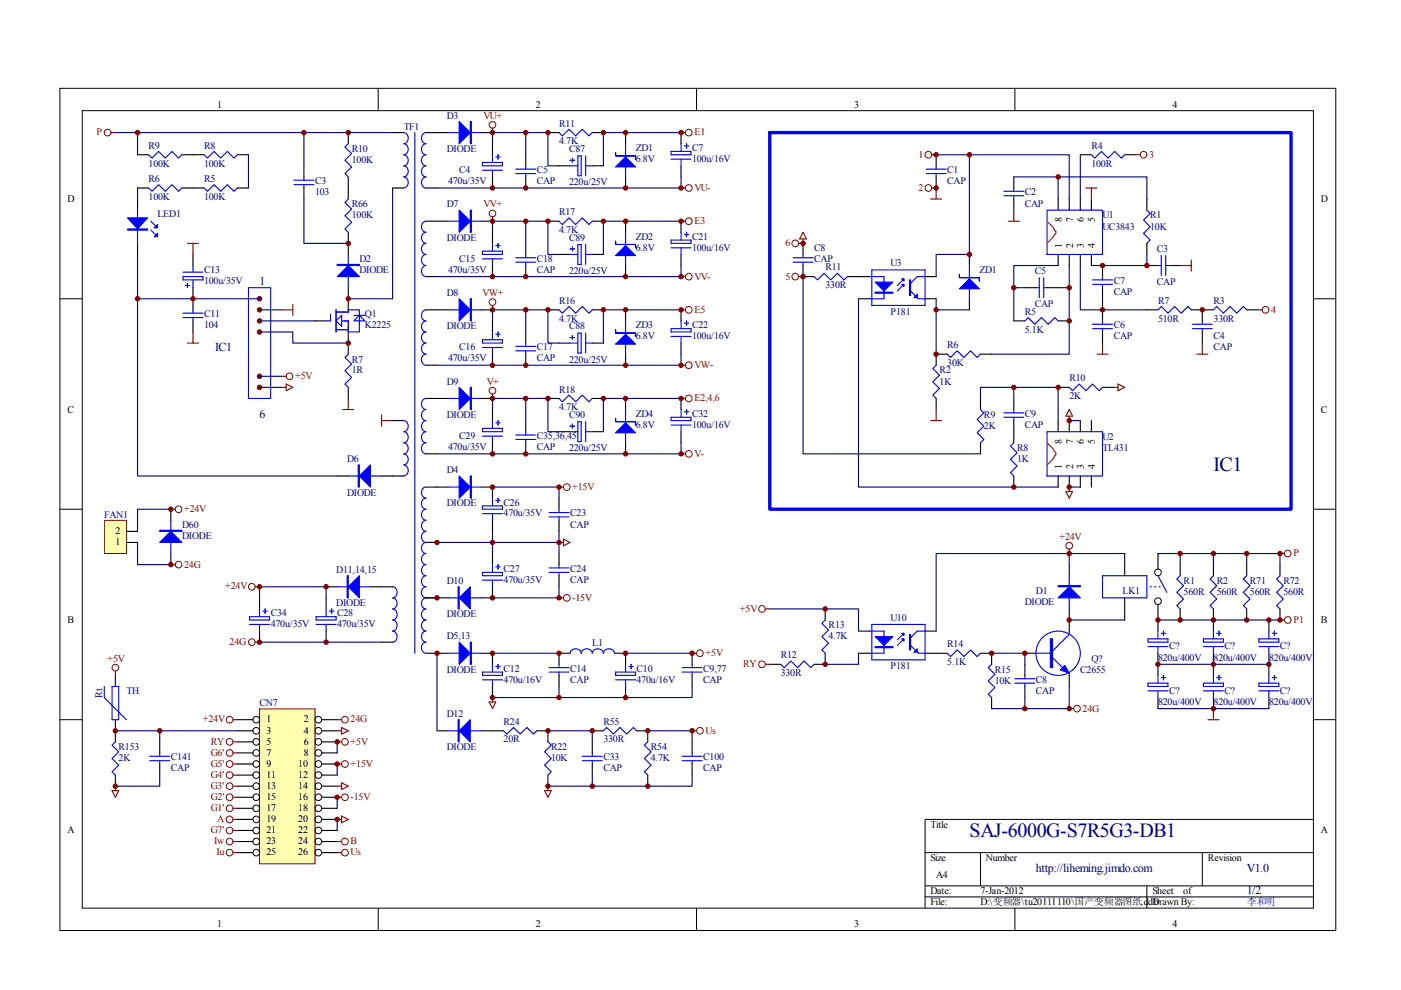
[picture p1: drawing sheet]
<svg xmlns="http://www.w3.org/2000/svg" width="297mm" height="210mm" viewBox="0 0 297 210" stroke-linecap="round" stroke-linejoin="round" font-family="sans-serif">
<g fill="none" stroke="#000" stroke-width=".21">
<path d="M12.7 18.7h270.5v178.6h-270.5zM80.2 18.7v4.7M147.7 18.7v4.7M215.2 18.7v4.7M17.4 23.5h261.1v169h-261.1zM12.7 63.3h4.7M278.4 63.3h4.7M12.7 108h4.7M278.4 108h4.7M12.7 152.6h4.7M278.4 152.6h4.7M278.4 173.7h-82.3v18.8"/>
<path d="M80.2 192.5v4.7M147.7 192.5v4.7M196.1 180.8h82.3M196.1 187.8h82.3M196.1 190.2h82.3M207.9 180.8v7M215.2 192.5v4.7M243.2 187.8v4.7M254.9 180.8v7"/>
</g>
<g fill="none" stroke="#000" stroke-width=".23">
<path d="M29.2 39.9h2.3M29.2 32.8h2.3M38.6 39.9h4.7M38.6 32.8h4.7M50.3 39.9h2.4M50.3 32.8h2.4M64.4 35.2v2.3M64.4 39.9v2.3M73.8 28.1v2.4M73.8 37.5v4.7M83.2 28.1h2.4M83.2 39.9h2.4"/>
<path d="M90.3 28.1h4.7M90.3 39.9h2.4M102.1 28.1h2.3M104.4 30.5v2.3M104.4 37.5v2.4M111.5 32.8v2.4M111.5 37.5v2.4M116.2 28.1h2.3M118.5 35.2h2.4M125.6 28.1h2.3M125.6 35.2h2.3M132.6 28.1v2.4"/>
<path d="M132.6 37.5v2.4M144.4 28.1v2.4M144.4 35.2v2.3M29.2 42.2v2.4M29.2 51.6v2.3M40.9 53.9v2.4M73.8 49.3v4.6M90.3 58.6h2.4M90.3 46.9h4.7M102.1 46.9h2.3M104.4 49.3v2.3M104.4 56.3v2.3"/>
<path d="M111.5 51.6v2.3M111.5 56.3v2.3M116.2 46.9h2.3M118.5 53.9h2.4M125.6 46.9h2.3M125.6 53.9h2.3M132.6 46.9v2.4M132.6 56.3v2.3M144.4 46.9v2.4M144.4 53.9v2.4M40.9 61v4.7M40.9 68v2.4"/>
<path d="M66.8 68h2.3M73.8 61v4.7M73.8 70.4v4.7M90.3 77.4h2.4M90.3 65.7h4.7M102.1 65.7h2.3M104.4 68v2.4M104.4 75.1v2.3M111.5 70.4v2.3M111.5 75.1v2.3M116.2 65.7h2.3M118.5 72.7h2.4"/>
<path d="M125.6 65.7h2.3M125.6 72.7h2.3M132.6 65.7v2.3M132.6 75.1v2.3M144.4 65.7v2.3M144.4 72.7v2.4M73.8 82.1v2.4M83.2 89.2h2.4M90.3 96.2h2.4M90.3 84.5h4.7M102.1 84.5h2.3M104.4 86.8v2.4"/>
<path d="M104.4 93.9v2.3M111.5 89.2v2.3M111.5 93.9v2.3M116.2 84.5h2.3M118.5 91.5h2.4M125.6 84.5h2.3M125.6 91.5h2.3M132.6 84.5v2.3M132.6 93.9v2.3M144.4 84.5v2.3M144.4 91.5v2.4M71.5 100.9h2.3"/>
<path d="M80.9 100.9h4.7M90.3 115h2.4M90.3 103.3h4.7M102.1 103.3h2.3v2.3M104.4 110.3v2.4M104.4 117.4v2.3M118.5 105.6v2.4M118.5 110.3v2.4M118.5 117.4v2.3M55 126.8v2.3M55 133.8v2.4M69.1 124.4h2.4"/>
<path d="M69.1 126.8v2.3M69.1 133.8v2.4M78.5 124.4h4.7M80.9 136.2h2.3M90.3 138.5h4.7M90.3 126.8h4.7M102.1 138.5h2.3v2.4M104.4 124.4v2.4h-2.3M118.5 122.1v2.3M120.9 138.5h-2.4v2.4M130.3 138.5h2.3v2.4M146.7 138.5v2.4"/>
<path d="M92.7 154.9h2.3M102.1 154.9h4.7M104.4 145.5v2.4M113.8 154.9h2.4v2.4M118.5 143.2v2.3M125.6 154.9h2.3M125.6 157.3v2.3M132.6 145.5v2.4M135 154.9h2.3v2.4M146.7 143.2v2.3M146.7 157.3v2.3M116.2 164.3v2.4"/>
<path d="M125.6 162v2.3M137.3 164.3v2.4M146.7 162v2.3"/>
</g>
<g fill="none" stroke="#00f" stroke-width=".23">
<path d="M31.5 39.9l.7 .7 1.4-1.4 1.4 1.4 1.4-1.4 1.5 1.4 .7-.7M31.5 32.8l.7 .7 1.4-1.4 1.4 1.4 1.4-1.4 1.5 1.4 .7-.7M43.3 39.9l.7 .7 1.4-1.4 1.4 1.4 1.4-1.4 1.4 1.4 .7-.7M43.3 32.8l.7 .7 1.4-1.4 1.4 1.4 1.4-1.4 1.4 1.4 .7-.7M62.3 38.2h4.3M62.3 39.2h4.3M64.4 37.5v.7M64.4 39.2v.7M73.8 30.5l-.7 .7 1.4 1.4-1.4 1.4 1.4 1.4-1.4 1.4 .7 .7M85.6 28.1a1.2 1.2 0 0 1 .9 1.2 1.2 1.2 0 0 1-.9 1.2 1.2 1.2 0 0 1 .9 1.1 1.2 1.2 0 0 1-.9 1.2 1.2 1.2 0 0 1 .9 1.2 1.2 1.2 0 0 1-.9 1.2 1.2 1.2 0 0 1 .9 1.1 1.2 1.2 0 0 1-.9 1.2 1.2 1.2 0 0 1 .9 1.2 1.2 1.2 0 0 1-.9 1.2M88 28.1v110.4M90.3 28.1a1.2 1.2 0 0 0-.9 1.2 1.2 1.2 0 0 0 .9 1.2 1.21 1.21 0 0 0-.9 1.1 1.21 1.21 0 0 0 .9 1.2 1.2 1.2 0 0 0-.9 1.2 1.2 1.2 0 0 0 .9 1.2 1.2 1.2 0 0 0-.9 1.1 1.2 1.2 0 0 0 .9 1.2 1.2 1.2 0 0 0-.9 1.2 1.2 1.2 0 0 0 .9 1.2"/>
<path d="M95 28.1h7.1M102.3 34.5h4.2v.7h-4.2zM102.3 36.1h4.2M104.4 32.8v1.7M104.4 36.1v1.4M105.1 33.3h1M105.6 32.8v.9M109.4 35.9h4.2M109.4 36.8h4.2M111.5 35.2v.7M111.5 36.8v.7M118.5 28.1l.7 .7 1.4-1.4 1.5 1.4 1.4-1.4 1.4 1.4 .7-.7"/>
<path d="M120.9 35.2h1.6M120.9 34h.9M121.3 33.5v1M122.5 33h.7v4.3h-.7zM124.2 35.2h1.4M124.2 33v4.3M132.6 30.5v7M142.3 32.1h4.2v.7h-4.2zM142.3 33.7h4.2M144.4 30.5v1.6M144.4 33.7v1.5M145.1 30.9h.9"/>
<path d="M145.6 30.5v.9M29.2 44.6v7M32 48.8l.9 .9M32 46.9l.9 .9M38.8 58.6h4.2v.7h-4.2zM38.8 57.7h4.2M40.9 56.3v1.4M40.9 59.3v1.7M73.8 42.2l-.7 .7 1.4 1.4-1.4 1.4 1.4 1.4-1.4 1.4 .7 .8M73.8 53.9v7.1M90.3 46.9a1.21 1.21 0 0 0-.9 1.2 1.21 1.21 0 0 0 .9 1.2 1.2 1.2 0 0 0-.9 1.1 1.2 1.2 0 0 0 .9 1.2 1.2 1.2 0 0 0-.9 1.2 1.2 1.2 0 0 0 .9 1.1 1.2 1.2 0 0 0-.9 1.2 1.2 1.2 0 0 0 .9 1.2 1.2 1.2 0 0 0-.9 1.2 1.2 1.2 0 0 0 .9 1.1M95 46.9h7.1"/>
<path d="M102.3 53.2h4.2v.7h-4.2zM102.3 54.9h4.2M104.4 51.6v1.6M104.4 54.9v1.4M105.1 52.1h1M105.6 51.6v.9M109.4 54.7h4.2M109.4 55.6h4.2M111.5 53.9v.8M111.5 55.6v.7M118.5 46.9l.7 .7 1.4-1.4 1.5 1.4 1.4-1.4 1.4 1.4 .7-.7M120.9 53.9h1.6"/>
<path d="M120.9 52.8h.9M121.3 52.3v.9M122.5 51.8h.7v4.3h-.7zM124.2 51.8v4.3M124.2 53.9h1.4M132.6 49.3v7M142.3 50.9h4.2v.7h-4.2zM142.3 52.5h4.2M144.4 49.3v1.6M144.4 52.5v1.4M145.1 49.7h.9M145.6 49.3v.9"/>
<path d="M38.8 66.4h4.2M38.8 67.3h4.2M39.3 60.5h.9M39.7 60.1v.9M40.9 65.7v.7M40.9 67.3v.7M52.7 61h4.7v23.5h-4.7zM70.1 66.6v1.4h-1M71.3 66.2h2.5v-.5h2.4v4.7h-2.4v-2.4h-1.4M71.3 65.7v4.7M71.3 69.9h2.5M71.3 68l1.1-1.1v2.3z"/>
<path d="M73.8 75.1l-.7 .7 1.4 1.4-1.4 1.4 1.4 1.4-1.4 1.4 .7 .7M75 68l1.2-1.1 1.2 1.1zM75 66.9h2.4M90.3 65.7a1.2 1.2 0 0 0-.9 1.2 1.2 1.2 0 0 0 .9 1.1 1.2 1.2 0 0 0-.9 1.2 1.2 1.2 0 0 0 .9 1.2 1.2 1.2 0 0 0-.9 1.2 1.2 1.2 0 0 0 .9 1.1 1.2 1.2 0 0 0-.9 1.2 1.2 1.2 0 0 0 .9 1.2 1.2 1.2 0 0 0-.9 1.2 1.2 1.2 0 0 0 .9 1.1M95 65.7h7.1M102.3 72h4.2v.7h-4.2zM102.3 73.7h4.2M104.4 70.4v1.6M104.4 73.7v1.4M105.1 70.9h1M105.6 70.4v.9M109.4 73.4h4.2"/>
<path d="M109.4 74.4h4.2M111.5 72.7v.7M111.5 74.4v.7M118.5 65.7l.7 .7 1.4-1.4 1.5 1.4 1.4-1.4 1.4 1.4 .7-.7M120.9 72.7h1.6M120.9 71.6h.9M121.3 71.1v.9M122.5 70.6h.7v4.3h-.7zM124.2 70.6v4.3M124.2 72.7h1.4M132.6 68v7.1M142.3 69.7h4.2v.7h-4.2z"/>
<path d="M142.3 71.3h4.2M144.4 68v1.7M144.4 71.3v1.4M145.1 68.5h.9M145.6 68v1M85.6 89.2a1.2 1.2 0 0 1 .9 1.2 1.2 1.2 0 0 1-.9 1.1 1.2 1.2 0 0 1 .9 1.2 1.2 1.2 0 0 1-.9 1.2 1.2 1.2 0 0 1 .9 1.2 1.2 1.2 0 0 1-.9 1.1M85.6 96.2a1.2 1.2 0 0 1 .9 1.2 1.2 1.2 0 0 1-.9 1.2 1.2 1.2 0 0 1 .9 1.1 1.2 1.2 0 0 1-.9 1.2M90.3 84.5a1.2 1.2 0 0 0-.9 1.2 1.2 1.2 0 0 0 .9 1.1 1.2 1.2 0 0 0-.9 1.2 1.2 1.2 0 0 0 .9 1.2 1.2 1.2 0 0 0-.9 1.2 1.2 1.2 0 0 0 .9 1.1 1.2 1.2 0 0 0-.9 1.2 1.2 1.2 0 0 0 .9 1.2 1.2 1.2 0 0 0-.9 1.2 1.2 1.2 0 0 0 .9 1.1M95 84.5h7.1M102.3 90.8h4.2v.7h-4.2zM102.3 92.5h4.2M104.4 89.2v1.6"/>
<path d="M104.4 92.5v1.4M105.1 89.6h1M105.6 89.2v.9M109.4 92.2h4.2M109.4 93.2h4.2M111.5 91.5v.7M111.5 93.2v.7M118.5 84.5l.7 .7 1.4-1.4 1.5 1.4 1.4-1.4 1.4 1.4 .7-.7M120.9 91.5h1.6M120.9 90.4h.9M121.3 89.9v.9M122.5 89.4h.7v4.2h-.7z"/>
<path d="M124.2 89.4v4.2M124.2 91.5h1.4M132.6 86.8v7.1M142.3 88.5h4.2v.7h-4.2zM142.3 90.1h4.2M144.4 86.8v1.7M144.4 90.1v1.4M145.1 87.3h.9M145.6 86.8v1M73.8 100.9h7.1M90.3 103.3a1.2 1.2 0 0 0-.9 1.1 1.2 1.2 0 0 0 .9 1.2 1.2 1.2 0 0 0-.9 1.2 1.2 1.2 0 0 0 .9 1.2 1.21 1.21 0 0 0-.9 1.1 1.21 1.21 0 0 0 .9 1.2 1.2 1.2 0 0 0-.9 1.2 1.2 1.2 0 0 0 .9 1.2 1.2 1.2 0 0 0-.9 1.1 1.2 1.2 0 0 0 .9 1.2 1.2 1.2 0 0 0-.9 1.2 1.2 1.2 0 0 0 .9 1.2 1.2 1.2 0 0 0-.9 1.1 1.2 1.2 0 0 0 .9 1.2 1.2 1.2 0 0 0-.9 1.2 1.2 1.2 0 0 0 .9 1.2 1.2 1.2 0 0 0-.9 1.1 1.2 1.2 0 0 0 .9 1.2 1.2 1.2 0 0 0-.9 1.2 1.2 1.2 0 0 0 .9 1.2M95 103.3h7.1"/>
<path d="M102.3 107.3h4.2v.7h-4.2zM102.3 108.9h4.2M104.4 105.6v1.7M104.4 108.9v1.4M104.4 119.7v1.7M105.1 106.1h1M105.6 105.6v1M105.6 119.7v1M116.4 109.6h4.2M116.4 108.7h4.2M118.5 108v.7M118.5 109.6v.7"/>
<path d="M118.5 119.7v.7M52.9 132.4h4.2M52.9 130.8h4.2v.7h-4.2zM55 129.1v1.7M55 132.4v1.4M55.7 129.6h1M56.2 129.1v.9M67 130.8h4.3v.7h-4.3zM67 132.4h4.3M69.1 129.1v1.7M69.1 132.4v1.4M69.8 129.6h1"/>
<path d="M70.3 129.1v.9M71.5 124.4h7M83.2 126.8a1.2 1.2 0 0 1 1 1.1 1.2 1.2 0 0 1-1 1.2 1.2 1.2 0 0 1 1 1.2 1.2 1.2 0 0 1-1 1.2 1.2 1.2 0 0 1 1 1.1 1.2 1.2 0 0 1-1 1.2 1.2 1.2 0 0 1 1 1.2 1.2 1.2 0 0 1-1 1.2M83.2 124.4a1.2 1.2 0 0 1 1 1.2 1.2 1.2 0 0 1-1 1.2M90.3 126.8a1.2 1.2 0 0 0-.9 1.1 1.2 1.2 0 0 0 .9 1.2 1.2 1.2 0 0 0-.9 1.2 1.2 1.2 0 0 0 .9 1.2 1.2 1.2 0 0 0-.9 1.1 1.2 1.2 0 0 0 .9 1.2 1.2 1.2 0 0 0-.9 1.2 1.2 1.2 0 0 0 .9 1.2 1.2 1.2 0 0 0-.9 1.1 1.2 1.2 0 0 0 .9 1.2M95 126.8h7.1M95 138.5h7.1M102.3 121.4h4.2v.7h-4.2zM102.3 123h4.2M104.4 123v1.4M105.1 120.2h1M116.4 121.4h4.2"/>
<path d="M116.4 120.4h4.2M118.5 121.4v.7M120.9 138.5a1.21 1.21 0 0 1 1.2-.9 1.21 1.21 0 0 1 1.1 .9 1.21 1.21 0 0 1 1.2-.9 1.21 1.21 0 0 1 1.2 .9 1.21 1.21 0 0 1 1.2-.9 1.21 1.21 0 0 1 1.1 .9 1.2 1.2 0 0 1 1.2-.9 1.2 1.2 0 0 1 1.2 .9M95 154.9h7.1M102.3 142.5h4.2v.7h-4.2zM102.3 144.1h4.2M104.4 140.9v1.6M104.4 144.1v1.4M105.1 141.3h1M105.6 140.9v.9M106.8 154.9l.7 .7 1.4-1.4 1.4 1.4 1.4-1.4 1.4 1.4 .7-.7M116.2 157.3l.7 .7-1.4 1.4 1.4 1.4-1.4 1.4 1.4 1.4-.7 .7"/>
<path d="M116.4 142.5h4.2M116.4 141.6h4.2M118.5 140.9v.7M118.5 142.5v.7M125.6 159.6v.7M127.9 154.9l.7-.7 1.4 1.4 1.5-1.4 1.4 1.4 1.4-1.4 .7 .7M130.5 144.1h4.2M130.5 142.5h4.2v.7h-4.2zM132.6 140.9v1.6M132.6 144.1v1.4M133.3 141.3h1M133.8 140.9v.9"/>
<path d="M137.3 157.3l-.7 .7 1.4 1.4-1.4 1.4 1.4 1.4-1.4 1.4 .7 .7M144.6 142.5h4.3M144.6 141.6h4.3M146.7 140.9v.7M146.7 142.5v.7M146.7 159.6v.7M123.5 160.3h4.2M123.5 161.3h4.2M125.6 161.3v.7M144.6 160.3h4.3M144.6 161.3h4.3M146.7 161.3v.7"/>
</g>
<g fill="#00f" stroke="#00f" stroke-width=".23">
<path d="M71.5 58.6l2.3-2.3 2.4 2.3z"/>
<path d="M27 46.2h4.3l-2.1 2.3z"/>
<path d="M32.7 50.2l.7-.7v.7z"/>
<path d="M32.7 48.3l.7-.7v.7z"/>
<path d="M76.2 100.9l2.3-2.3v4.7z"/>
<path d="M132.6 33.3l2.1 2.1h-4.2z"/>
<path d="M97.4 25.8l2.3 2.3-2.3 2.4z"/>
<path d="M130.5 54.2l2.1-2.1 2.1 2.1z"/>
<path d="M97.4 44.6l2.3 2.3-2.3 2.4z"/>
<path d="M130.5 73l2.1-2.1 2.1 2.1z"/>
<path d="M97.4 63.3l2.3 2.4-2.3 2.3z"/>
<path d="M130.5 91.8l2.1-2.2 2.1 2.2z"/>
<path d="M97.4 82.1l2.3 2.4-2.3 2.3z"/>
<path d="M97.4 100.9l2.3 2.4-2.3 2.3z"/>
<path d="M97.4 126.8l2.3-2.4v4.7z"/>
<path d="M97.4 136.2l2.3 2.3-2.3 2.4z"/>
<path d="M73.8 124.4l2.4-2.3v4.7z"/>
<path d="M97.4 154.9l2.3-2.3v4.7z"/>
<path d="M71.5 56.1h4.7v.2h-4.7z" fill-rule="evenodd"/>
<path d="M27 48.5h4.3v.3h-4.3z" fill-rule="evenodd"/>
<path d="M76 98.6h.2v4.7h-.2z" fill-rule="evenodd"/>
<path d="M130.5 32.3v.7h4.2v.7v-.7h-4.2z" fill-rule="evenodd"/>
<path d="M99.7 25.8h.2v4.7h-.2z" fill-rule="evenodd"/>
<path d="M130.5 51.1v.7h4.2v.7v-.7h-4.2z" fill-rule="evenodd"/>
<path d="M99.7 44.6h.2v4.7h-.2z" fill-rule="evenodd"/>
<path d="M130.5 69.9v.7h4.2v.7v-.7h-4.2z" fill-rule="evenodd"/>
<path d="M99.7 63.3h.2v4.7h-.2z" fill-rule="evenodd"/>
<path d="M130.5 88.7v.7h4.2v.7v-.7h-4.2z" fill-rule="evenodd"/>
<path d="M99.7 82.1h.2v4.7h-.2z" fill-rule="evenodd"/>
<path d="M99.7 100.9h.2v4.7h-.2z" fill-rule="evenodd"/>
<path d="M97.1 124.4h.3v4.7h-.3z" fill-rule="evenodd"/>
<path d="M99.7 136.2h.2v4.7h-.2z" fill-rule="evenodd"/>
<path d="M73.6 122.1h.2v4.7h-.2z" fill-rule="evenodd"/>
<path d="M97.1 152.6h.3v4.7h-.3z" fill-rule="evenodd"/>
</g>
<g fill="none" stroke="#800000" stroke-width=".21">
<circle cx="22.8" cy="28.1" r=".7"/>
<circle cx="104.4" cy="26.5" r=".71"/>
<circle cx="146" cy="39.9" r=".71"/>
<circle cx="146" cy="28.1" r=".71"/>
<circle cx="104.4" cy="45.3" r=".71"/>
<circle cx="146" cy="46.9" r=".71"/>
<circle cx="146" cy="58.6" r=".71"/>
<circle cx="61.4" cy="79.8" r=".71"/>
<circle cx="104.4" cy="64" r=".71"/>
<circle cx="146" cy="65.7" r=".71"/>
<circle cx="146" cy="77.4" r=".71"/>
<circle cx="104.4" cy="82.8" r=".71"/>
<circle cx="146" cy="96.2" r=".71"/>
<circle cx="146" cy="84.5" r=".71"/>
<circle cx="120.2" cy="103.3" r=".71"/>
<circle cx="53.4" cy="124.4" r=".7"/>
<circle cx="53.4" cy="136.2" r=".7"/>
<circle cx="120.2" cy="126.8" r=".71"/>
<circle cx="148.4" cy="138.5" r=".7"/>
<circle cx="148.4" cy="154.9" r=".7"/>
</g>
<g fill="none" stroke="#800000" stroke-width=".23">
<path d="M23.5 28.1h1M104.4 27.2v.9M144.4 28.1h.9M144.4 39.9h.9M39.7 51.6h2.4M40.9 51.6v2.3M104.4 46v.9M144.4 46.9h.9M144.4 58.6h.9M39.7 72.7h2.4M40.9 70.4v2.3M59.7 65.7h2.4"/>
<path d="M59.7 79.8h1M62.1 64.5v2.4M104.4 64.8v.9M144.4 65.7h.9M144.4 77.4h.9M59.7 82.1h1M60.7 81.4l1.4 .7-1.4 .7zM72.7 86.8h2.3M73.8 84.5v2.3M104.4 83.5v1M144.4 84.5h.9M144.4 96.2h.9"/>
<path d="M118.5 103.3h1M118.5 115h1M119.5 114.3l1.4 .7-1.4 .7zM54.1 124.4h.9M54.1 136.2h.9M118.5 126.8h1M146.7 138.5h1M103.7 148.8h1.4l-.7 1.4zM104.4 147.9v.9M146.7 154.9h1M115.5 167.6h1.4l-.7 1.4zM116.2 166.7v.9"/>
</g>
<g fill="none" stroke="#000080" stroke-width=".23">
<path d="M24.5 28.1h58.7M29.2 28.1v4.7M29.2 39.9v2.3M52.7 32.8v7.1M64.4 28.1v7.1M83.2 39.9v23.4h-9.4M104.4 30.5v-2.4h11.8v7.1h2.3M111.5 28.1v4.7M144.4 28.1h-16.5v7.1M144.4 37.5v2.4h-51.7M29.2 53.9v9.4h25.8M64.4 42.2v9.4h9.4"/>
<path d="M104.4 49.3v-2.4h11.8v7h2.3M111.5 46.9v4.7M144.4 46.9h-16.5v7M144.4 56.3v2.3h-51.7M29.2 63.3v37.6h42.3M55 70.4h7.1v2.3h11.7M55 68h11.8M55 65.7h4.7M55 79.8h4.7M104.4 68v-2.3h11.8v7h2.3M111.5 65.7v4.7M144.4 65.7h-16.5v7"/>
<path d="M144.4 75.1v2.3h-51.7M55 82.1h4.7M104.4 86.8v-2.3h11.8v7h2.3M111.5 84.5v4.7M144.4 84.5h-16.5v7M144.4 93.9v2.3h-51.7M92.7 115h25.8M104.4 103.3h14.1v2.3M104.4 112.7v4.7M118.5 112.7v4.7M55 126.8v-2.4h14.1v2.4M55 136.2h25.9"/>
<path d="M92.7 138.5v16.4M104.4 138.5h14.1M118.5 124.4v2.4h-14.1M132.6 138.5h14.1M116.2 154.9h9.4v2.4M118.5 145.5v2.4M137.3 154.9h9.4v2.4M146.7 145.5v2.4h-42.3M125.6 164.3v2.4M146.7 164.3v2.4h-30.5"/>
</g>
<g fill="#800000" stroke="#800000" stroke-width=".21">
<circle cx="73.8" cy="28.1" r=".47"/>
<circle cx="64.4" cy="28.1" r=".47"/>
<circle cx="73.8" cy="51.6" r=".47"/>
<circle cx="73.8" cy="63.3" r=".47"/>
<circle cx="55" cy="68" r=".47"/>
<circle cx="55" cy="65.7" r=".47"/>
<circle cx="55" cy="63.3" r=".47"/>
<circle cx="55" cy="70.4" r=".47"/>
<circle cx="55" cy="79.8" r=".47"/>
<circle cx="55" cy="82.1" r=".47"/>
<circle cx="73.8" cy="72.7" r=".47"/>
<circle cx="29.2" cy="28.1" r=".47"/>
<circle cx="29.2" cy="63.3" r=".47"/>
<circle cx="40.9" cy="63.3" r=".47"/>
<circle cx="104.4" cy="28.1" r=".47"/>
<circle cx="116.2" cy="28.1" r=".47"/>
<circle cx="127.9" cy="28.1" r=".47"/>
<circle cx="144.4" cy="28.1" r=".47"/>
<circle cx="132.6" cy="28.1" r=".47"/>
<circle cx="144.4" cy="39.9" r=".47"/>
<circle cx="104.4" cy="39.9" r=".47"/>
<circle cx="132.6" cy="39.9" r=".47"/>
<circle cx="111.5" cy="39.9" r=".47"/>
<circle cx="111.5" cy="28.1" r=".47"/>
<circle cx="111.5" cy="58.6" r=".47"/>
<circle cx="104.4" cy="58.6" r=".47"/>
<circle cx="127.9" cy="46.9" r=".47"/>
<circle cx="116.2" cy="46.9" r=".47"/>
<circle cx="132.6" cy="58.6" r=".47"/>
<circle cx="132.6" cy="46.9" r=".47"/>
<circle cx="111.5" cy="46.9" r=".47"/>
<circle cx="111.5" cy="77.4" r=".47"/>
<circle cx="104.4" cy="77.4" r=".47"/>
<circle cx="127.9" cy="65.7" r=".47"/>
<circle cx="116.2" cy="65.7" r=".47"/>
<circle cx="132.6" cy="77.4" r=".47"/>
<circle cx="132.6" cy="65.7" r=".47"/>
<circle cx="111.5" cy="65.7" r=".47"/>
<circle cx="111.5" cy="96.2" r=".47"/>
<circle cx="104.4" cy="96.2" r=".47"/>
<circle cx="127.9" cy="84.5" r=".47"/>
<circle cx="116.2" cy="84.5" r=".47"/>
<circle cx="132.6" cy="96.2" r=".47"/>
<circle cx="132.6" cy="84.5" r=".47"/>
<circle cx="111.5" cy="84.5" r=".47"/>
<circle cx="92.7" cy="126.8" r=".47"/>
<circle cx="92.7" cy="115" r=".47"/>
<circle cx="118.5" cy="103.3" r=".47"/>
<circle cx="104.4" cy="103.3" r=".47"/>
<circle cx="118.5" cy="126.8" r=".47"/>
<circle cx="104.4" cy="126.8" r=".47"/>
<circle cx="104.4" cy="115" r=".47"/>
<circle cx="104.4" cy="138.5" r=".47"/>
<circle cx="118.5" cy="138.5" r=".47"/>
<circle cx="132.6" cy="147.9" r=".47"/>
<circle cx="146.7" cy="138.5" r=".47"/>
<circle cx="132.6" cy="138.5" r=".47"/>
<circle cx="118.5" cy="147.9" r=".47"/>
<circle cx="118.5" cy="115" r=".47"/>
<circle cx="104.4" cy="147.9" r=".47"/>
<circle cx="116.2" cy="166.7" r=".47"/>
<circle cx="137.3" cy="166.7" r=".47"/>
<circle cx="125.6" cy="166.7" r=".47"/>
<circle cx="125.6" cy="154.9" r=".47"/>
<circle cx="116.2" cy="154.9" r=".47"/>
<circle cx="137.3" cy="154.9" r=".47"/>
<circle cx="146.7" cy="154.9" r=".47"/>
<circle cx="92.7" cy="138.5" r=".47"/>
<circle cx="104.4" cy="84.5" r=".47"/>
<circle cx="144.4" cy="84.5" r=".47"/>
<circle cx="144.4" cy="96.2" r=".47"/>
<circle cx="144.4" cy="46.9" r=".47"/>
<circle cx="144.4" cy="65.7" r=".47"/>
<circle cx="144.4" cy="77.4" r=".47"/>
<circle cx="104.4" cy="65.7" r=".47"/>
<circle cx="104.4" cy="46.9" r=".47"/>
<circle cx="144.4" cy="58.6" r=".47"/>
<circle cx="55" cy="136.2" r=".47"/>
<circle cx="69.1" cy="136.2" r=".47"/>
<circle cx="55" cy="124.4" r=".47"/>
<circle cx="69.1" cy="124.4" r=".47"/>
</g>
<path d="M22.3 110.4h4.5v7h-4.5z" fill="#ffffb0"/>
<g fill="none" stroke="#800000" stroke-width=".21">
<path d="M22.2 110.3h4.6v7.1h-4.6z"/>
<circle cx="196.8" cy="32.8" r=".71"/>
<circle cx="196.8" cy="39.9" r=".71"/>
<circle cx="242.5" cy="32.8" r=".71"/>
<circle cx="168.6" cy="51.6" r=".71"/>
<circle cx="168.6" cy="58.6" r=".7"/>
<circle cx="268.3" cy="65.7" r=".71"/>
<circle cx="37.9" cy="119.7" r=".7"/>
<circle cx="37.9" cy="108" r=".7"/>
</g>
<g fill="none" stroke="#000" stroke-width=".23">
<path d="M198.5 32.8v2.4M198.5 37.5v2.4M214.9 37.5v2.4M229 32.8h2.4M238.5 32.8h2.3M170.3 56.3v2.3h2.3M170.3 51.6v2.3M179.7 58.6h4.7M196.1 58.6h2.4M205.5 53.9v2.4M214.9 42.2v2.4M224.3 42.2v2.4"/>
<path d="M224.3 53.9v2.4M226.7 42.2v2.4M226.7 53.9v2.4M229 42.2v2.4M229 53.9v2.4M231.4 42.2v2.4M231.4 53.9v2.4M233.8 56.3v2.3M243.2 42.2v2.4M243.2 51.6v2.3M243.2 56.3h2.3M247.9 56.3h2.3"/>
<path d="M182 63.3h2.4M196.1 63.3h2.4M200.8 75.1h-2.3v2.3M205.5 63.3v2.4M207.9 75.1h2.3M214.9 68h2.4M217.3 61h2.3M222 61h2.3M224.3 68h2.4M233.8 61v2.3M233.8 65.7v2.3M233.8 70.4v2.3"/>
<path d="M243.2 65.7h2.3M252.6 65.7h4.7M254.9 65.7v2.3M254.9 70.4v2.3M264.3 65.7h2.4M198.5 84.5v2.3M207.9 84.5v2.3M207.9 93.9v2.3M214.9 84.5v2.3M214.9 89.2v4.7M224.3 89.2v2.3M224.3 82.1h2.4"/>
<path d="M226.7 89.2v2.3M229 89.2v2.3M231.4 89.2v2.3M233.8 82.1h2.3M26.8 115h2.4M26.8 112.7h2.4M36.2 108v2.3M36.2 117.4v2.3M214.9 100.9v2.4M224.3 100.9v2.4M226.7 100.9v2.4M229 100.9v2.4"/>
<path d="M231.4 100.9v2.4"/>
</g>
<g fill="none" stroke="#00f" stroke-width=".23">
<path d="M196.4 35.9h4.2M196.4 36.8h4.2M198.5 35.2v.7M198.5 36.8v.7M214.9 39.9v.7M231.4 32.8l.7 .7 1.4-1.4 1.4 1.4 1.4-1.4 1.4 1.4 .8-.7M168.1 54.7h4.3M168.1 55.6h4.3M170.3 53.9v.8M170.3 55.6v.7M172.6 58.6l.7 .7 1.4-1.4 1.4 1.4 1.5-1.4 1.4 1.4 .7-.7M184.4 58.6h3v4.7h-3"/>
<path d="M184.8 57.2h11.3v7.6h-11.3zM191.7 59.1l-1.5 1.4M196.1 58.6h-1.6l-1.4 1.5M205.5 56.3v7M212.8 41.5h4.3M212.8 40.6h4.3M214.9 41.5v.7M220.4 58.9v4.2M221.3 58.9v4.2M222 44.6h11.8v9.3h-11.8zM231.6 59.3h4.3M233.8 58.6v.7"/>
<path d="M243.2 44.6l.7 .7-1.4 1.4 1.4 1.4-1.4 1.4 1.4 1.4-.7 .7M245.5 56.3h.7M246.2 54.2v4.2M247.2 56.3h.7M247.2 54.2v4.2M191.7 60.3l-1.5 1.4M193.1 61.7l1.6 1.6h1.4M198.5 77.4l-.7 .7 1.4 1.4-1.4 1.5 1.4 1.4-1.4 1.4 .7 .7M200.8 75.1l.7 .7 1.4-1.4 1.5 1.4 1.4-1.4 1.4 1.4 .7-.7M217.3 68l.7-.7 1.4 1.4 1.4-1.4 1.4 1.4 1.4-1.4 .7 .7M219.6 61h.8M221.3 61h.7"/>
<path d="M231.6 60.3h4.3M231.6 68.7h4.3M231.6 69.7h4.3M233.8 60.3v.7M233.8 68v.7M233.8 69.7v.7M245.5 65.7l.7-.7 1.4 1.4 1.4-1.4 1.4 1.4 1.5-1.4 .7 .7M252.8 68.7h4.2M252.8 69.7h4.2M254.9 68v.7M254.9 69.7v.7M257.3 65.7l.7-.7 1.4 1.4 1.4-1.4 1.4 1.4 1.4-1.4 .7 .7"/>
<path d="M207.9 86.8l.7 .7-1.4 1.4 1.4 1.5-1.4 1.4 1.4 1.4-.7 .7M212.8 87.5h4.3M212.8 88.5h4.3M214.9 93.9l-.7 .7 1.4 1.4-1.4 1.4 1.4 1.4-1.4 1.4 .7 .7M214.9 86.8v.7M214.9 88.5v.7M222 91.5h11.8v9.4h-11.8zM226.7 82.1l.7 .7 1.4-1.4 1.4 1.4 1.4-1.4 1.4 1.4 .8-.7M36.2 110.3v7.1"/>
</g>
<g fill="#00f" stroke="#00f" stroke-width=".23">
<path d="M33.9 115l2.3-2.3 2.4 2.3z"/>
<path d="M185.5 59.8h3.8l-1.9 1.9z"/>
<path d="M191.2 59.1h.5v.5z"/>
<path d="M191.2 60.3h.5v.5z"/>
<path d="M193.8 63.1l.7-.7v.7z"/>
<path d="M203.4 61.2l2.1-2.1 2.2 2.1z"/>
<path d="M33.9 112.4h4.7v.3h-4.7z" fill-rule="evenodd"/>
<path d="M185.5 61.9h3.8v.3h-3.8z" fill-rule="evenodd"/>
<path d="M192.8 59.3h.3v3.3h-.3z" fill-rule="evenodd"/>
<path d="M203.4 58.2v.7h4.3v.7v-.7h-4.3z" fill-rule="evenodd"/>
</g>
<g fill="none" stroke="#800000" stroke-width=".23">
<path d="M197.5 32.8h1M197.5 39.9h1v2.3M230.2 39.9h2.4M231.4 39.9v2.3M240.8 32.8h.9M169.3 58.6h1M170.3 50.7v.9h-1M170.3 49.3l.7 1.4h-1.4zM197.3 42.2h2.4M213.8 46.9h2.3M214.9 44.6v2.3M250.2 56.3h2.4"/>
<path d="M252.6 55.1v2.4M232.6 75.1h2.3M233.8 72.7v2.4M253.7 75.1h2.4M254.9 72.7v2.4M266.7 65.7h.9M197.3 89.2h2.4M198.5 86.8v2.4M226.7 86.8l.7 1.4h-1.4zM226.7 88.2v1M236.1 82.1h.9M237 81.4l1.5 .7-1.5 .7z"/>
<path d="M36.2 108h1M36.2 119.7h1M226 104.2h1.4l-.7 1.4zM226.7 103.3v.9"/>
</g>
<g fill="none" stroke="#000080" stroke-width=".23">
<path d="M198.5 32.8h28.2v9.4M205.5 32.8v21.1h-7v4.7M214.9 37.5h9.4M229 32.8v9.4M170.3 58.6v37.6h37.6M224.3 42.2v-4.7h18.9v4.7M224.3 56.3h-9.4v11.7M226.7 56.3v18.8h-16.5M229 56.3v9.4h14.2M243.2 53.9v2.4h-11.8M182 63.3v40h42.3M198.5 63.3v11.8"/>
<path d="M198.5 65.7h7M214.9 61h2.4M224.3 61h2.4M233.8 63.3v2.4M207.9 84.5v-2.4h16.4v7.1M214.9 82.1v2.4M226.7 89.2h2.3M29.2 115v4.7h7M36.2 108h-7v4.7M226.7 103.3h2.3"/>
</g>
<path d="M222 46.9l.2 .2a3.7 3.7 0 0 1 1.4 1.9h.3a.74 .74 0 0 1-.5 1v.2l-1.4 1.4M222 93.9l1.4 1.4v.2a.74 .74 0 0 1 .5 1h-.3a4.3 4.3 0 0 1-1.6 2.1" fill="none" stroke="#f00" stroke-width=".23"/>
<g fill="#800000" stroke="#800000" stroke-width=".21">
<circle cx="198.5" cy="32.8" r=".47"/>
<circle cx="198.5" cy="39.9" r=".47"/>
<circle cx="170.3" cy="58.6" r=".47"/>
<circle cx="170.3" cy="51.6" r=".47"/>
<circle cx="254.9" cy="65.7" r=".47"/>
<circle cx="226.7" cy="68" r=".47"/>
<circle cx="198.5" cy="75.1" r=".47"/>
<circle cx="224.3" cy="82.1" r=".47"/>
<circle cx="214.9" cy="103.3" r=".47"/>
<circle cx="243.2" cy="56.3" r=".47"/>
<circle cx="214.9" cy="61" r=".47"/>
<circle cx="226.7" cy="61" r=".47"/>
<circle cx="233.8" cy="56.3" r=".47"/>
<circle cx="233.8" cy="65.7" r=".47"/>
<circle cx="205.5" cy="53.9" r=".47"/>
<circle cx="205.5" cy="32.8" r=".47"/>
<circle cx="198.5" cy="65.7" r=".47"/>
<circle cx="226.7" cy="103.3" r=".47"/>
<circle cx="226.7" cy="89.2" r=".47"/>
<circle cx="214.9" cy="82.1" r=".47"/>
<circle cx="224.3" cy="37.5" r=".47"/>
</g>
<path d="M163.2 28.1h110.5v79.9h-110.5z" fill="none" stroke="#00f" stroke-width=".71"/>
<path d="M55.1 150.4h11.7v32.7h-11.7z" fill="#ffffb0"/>
<g fill="none" stroke="#800000" stroke-width=".21">
<path d="M55 150.3h11.8v32.8h-11.8z"/>
<circle cx="226.7" cy="115.7" r=".71"/>
<circle cx="273" cy="117.4" r=".71"/>
<circle cx="161.6" cy="129.1" r=".71"/>
<circle cx="273" cy="131.5" r=".71"/>
<circle cx="24.5" cy="141.6" r=".7"/>
<circle cx="48.7" cy="157.3" r=".71"/>
<circle cx="48.7" cy="159.6" r=".71"/>
<circle cx="48.7" cy="152.6" r=".71"/>
<circle cx="73.1" cy="157.3" r=".71"/>
<circle cx="73.1" cy="152.6" r=".7"/>
<circle cx="161.6" cy="140.8" r=".71"/>
<circle cx="228.3" cy="150.2" r=".71"/>
<circle cx="48.7" cy="173.7" r=".71"/>
<circle cx="48.7" cy="176.1" r=".71"/>
<circle cx="48.7" cy="162" r=".71"/>
<circle cx="48.7" cy="164.3" r=".71"/>
<circle cx="48.7" cy="171.4" r=".71"/>
<circle cx="48.7" cy="169" r=".71"/>
<circle cx="48.7" cy="178.4" r=".71"/>
<circle cx="48.7" cy="166.7" r=".71"/>
<circle cx="73.1" cy="162" r=".7"/>
<circle cx="73.1" cy="178.4" r=".7"/>
<circle cx="73.1" cy="169" r=".7"/>
<circle cx="48.7" cy="180.8" r=".71"/>
<circle cx="73.1" cy="180.8" r=".7"/>
</g>
<g fill="none" stroke="#000" stroke-width=".21">
<circle cx="245.5" cy="121.4" r=".71"/>
<circle cx="245.5" cy="127.5" r=".71"/>
<circle cx="54.3" cy="157.3" r=".71"/>
<circle cx="54.3" cy="159.6" r=".71"/>
<circle cx="54.3" cy="152.6" r=".7"/>
<circle cx="54.3" cy="154.9" r=".7"/>
<circle cx="67.5" cy="157.3" r=".71"/>
<circle cx="67.5" cy="159.6" r=".71"/>
<circle cx="67.5" cy="152.6" r=".71"/>
<circle cx="67.5" cy="154.9" r=".71"/>
<circle cx="54.3" cy="173.7" r=".71"/>
<circle cx="54.3" cy="176.1" r=".71"/>
<circle cx="54.3" cy="162" r=".7"/>
<circle cx="54.3" cy="164.3" r=".7"/>
<circle cx="54.3" cy="171.4" r=".7"/>
<circle cx="54.3" cy="178.4" r=".7"/>
<circle cx="54.3" cy="169" r=".7"/>
<circle cx="54.3" cy="166.7" r=".7"/>
<circle cx="67.5" cy="173.7" r=".71"/>
<circle cx="67.5" cy="176.1" r=".71"/>
<circle cx="67.5" cy="162" r=".71"/>
<circle cx="67.5" cy="164.3" r=".71"/>
<circle cx="67.5" cy="171.4" r=".71"/>
<circle cx="67.5" cy="169" r=".71"/>
<circle cx="67.5" cy="178.4" r=".71"/>
<circle cx="67.5" cy="166.7" r=".71"/>
<circle cx="54.3" cy="180.8" r=".7"/>
<circle cx="67.5" cy="180.8" r=".71"/>
</g>
<g fill="none" stroke="#000" stroke-width=".23">
<path d="M226.7 119.7v2.4M238.5 117.4v4.7M245.5 117.4v3.3M250.2 119.7v2.4M257.3 119.7v2.4M264.3 119.7v2.4M271.4 119.7v2.4M175 138.5v2.4h-2.4M175 129.1v2.4M182 133.8h2.4M182 138.5h2.4M196.1 133.8h2.4"/>
<path d="M196.1 138.5h4.7M207.9 138.5h2.3v2.4M217.3 138.5h2.3M226.7 129.1v4.7M238.5 126.8v4.7M245.5 128.2v5.6M245.5 138.5v4.7M250.2 129.1v2.4M257.3 129.1v4.7M257.3 138.5v4.7M264.3 129.1v2.4M269 131.5v2.3"/>
<path d="M269 138.5v4.7M271.4 129.1v2.4M24.5 143.2v2.3M24.5 152.6v4.7M33.9 157.3v2.3M50.3 152.6h3.3M50.3 154.9h3.3M50.3 157.3h3.3M50.3 159.6h3.3M68.2 152.6h3.3M68.2 154.9h3.3M68.2 157.3h3.3"/>
<path d="M68.2 159.6h3.3M163.2 140.9h2.4M210.2 147.9v2.3M217.3 140.9v2.3M217.3 145.5v2.4M226.7 143.2v2.3M245.5 147.9v2.3M257.3 147.9v2.3M269 147.9v2.3M24.5 164.3v2.4M33.9 162v2.3M50.3 162h3.3"/>
<path d="M50.3 164.3h3.3M50.3 166.7h3.3M50.3 169h3.3M50.3 171.4h3.3M50.3 173.7h3.3M50.3 176.1h3.3M50.3 178.4h3.3M68.2 162h3.3M68.2 164.3h3.3M68.2 166.7h3.3M68.2 169h3.3M68.2 171.4h3.3"/>
<path d="M68.2 173.7h3.3M68.2 176.1h3.3M68.2 178.4h3.3M50.3 180.8h3.3M68.2 180.8h3.3"/>
</g>
<g fill="#800000" stroke="#800000" stroke-width=".21">
<circle cx="36.2" cy="119.7" r=".47"/>
<circle cx="36.2" cy="108" r=".47"/>
<circle cx="71.5" cy="173.7" r=".47"/>
<circle cx="24.5" cy="154.9" r=".47"/>
<circle cx="33.9" cy="154.9" r=".47"/>
<circle cx="24.5" cy="166.7" r=".47"/>
<circle cx="71.5" cy="157.3" r=".47"/>
<circle cx="71.5" cy="162" r=".47"/>
<circle cx="71.5" cy="169" r=".47"/>
<circle cx="217.3" cy="138.5" r=".47"/>
<circle cx="226.7" cy="131.5" r=".47"/>
<circle cx="210.2" cy="138.5" r=".47"/>
<circle cx="175" cy="140.8" r=".47"/>
<circle cx="175" cy="129.1" r=".47"/>
<circle cx="226.7" cy="117.4" r=".47"/>
<circle cx="226.7" cy="150.2" r=".47"/>
<circle cx="217.3" cy="150.2" r=".47"/>
<circle cx="250.2" cy="131.5" r=".47"/>
<circle cx="264.3" cy="131.5" r=".47"/>
<circle cx="250.2" cy="117.4" r=".47"/>
<circle cx="257.3" cy="117.4" r=".47"/>
<circle cx="264.3" cy="117.4" r=".47"/>
<circle cx="245.5" cy="131.5" r=".47"/>
<circle cx="257.3" cy="131.5" r=".47"/>
<circle cx="269" cy="131.5" r=".47"/>
<circle cx="269" cy="140.8" r=".47"/>
<circle cx="245.5" cy="140.8" r=".47"/>
<circle cx="257.3" cy="140.8" r=".47"/>
<circle cx="271.4" cy="117.4" r=".47"/>
<circle cx="271.4" cy="131.5" r=".47"/>
<circle cx="257.3" cy="150.2" r=".47"/>
</g>
<g fill="none" stroke="#00f" stroke-width=".23">
<path d="M175 131.5l-.7 .7 1.4 1.4-1.4 1.4 1.4 1.4-1.4 1.4 .7 .7M184.4 133.8h3v4.7h-3M184.8 132.4h11.3v7.5h-11.3zM191.7 135.4l-1.5 1.5M191.7 134.3l-1.5 1.4M193.1 136.9l1.6 1.6h1.4M196.1 133.8h-1.6l-1.4 1.4M200.8 138.5l.7 .7 1.4-1.4 1.5 1.4 1.4-1.4 1.4 1.4 .7-.7M219.6 138.5h3.6M223.2 139.4l2.1 2.2M226.7 133.8v.7l-3.5 3.5M226.7 122.1v7"/>
<path d="M233.8 122.1h9.4v4.7h-9.4zM243.4 135.4h4.2v.8h-4.2zM243.4 137.1h4.2M243.9 124.4h.2M244.8 124.4h.2M245.5 122.1l1.9 3.5M245.5 133.8v1.6M245.5 137.1v1.4M245.7 124.4h.3M246.2 134.3h1M246.7 133.8v.9M250.2 122.1l-.7 .7 1.4 1.4-1.4 1.4 1.4 1.4-1.4 1.4 .7 .7"/>
<path d="M255.2 137.1h4.2M255.2 135.4h4.2v.8h-4.2zM257.3 122.1l-.7 .7 1.4 1.4-1.4 1.4 1.4 1.4-1.4 1.4 .7 .7M257.3 133.8v1.6M257.3 137.1v1.4M258 134.3h.9M258.4 133.8v.9M264.3 122.1l-.7 .7 1.4 1.4-1.4 1.4 1.4 1.4-1.4 1.4 .7 .7M266.9 137.1h4.2M266.9 135.4h4.2v.8h-4.2zM269 133.8v1.6M269 137.1v1.4"/>
<path d="M269.7 134.3h1M270.2 133.8v.9M271.4 122.1l-.7 .7 1.4 1.4-1.4 1.4 1.4 1.4-1.4 1.4 .7 .7M22.1 145.5v2.4l4.7 4.7M23.8 145.5h1.4v7.1h-1.4zM24.5 157.3l-.7 .7 1.4 1.4-1.4 1.4 1.4 1.4-1.4 1.4 .7 .7M33.9 159.6v.7M165.6 140.9l.7 .7 1.4-1.5 1.4 1.5 1.4-1.5 1.4 1.5 .7-.7M210.2 140.9l-.7 .7 1.4 1.4-1.4 1.4 1.4 1.4-1.4 1.4 .7 .7M215.2 143.9h4.2M215.2 144.8h4.2M217.3 143.2v.7"/>
<path d="M217.3 144.8v.7M226.7 142.7v.5M243.4 144.8h4.2v.7h-4.2zM243.4 146.5h4.2M245.5 143.2v1.6M245.5 146.5v1.4M246.2 143.7h1M246.7 143.2v.9M255.2 144.8h4.2v.7h-4.2zM255.2 146.5h4.2M257.3 143.2v1.6M257.3 146.5v1.4"/>
<path d="M258 143.7h.9M258.4 143.2v.9M266.9 144.8h4.2v.7h-4.2zM266.9 146.5h4.2M269 143.2v1.6M269 146.5v1.4M269.7 143.7h1M270.2 143.2v.9M31.7 160.3h4.3M31.7 161.3h4.3M33.9 161.3v.7"/>
<circle cx="224.3" cy="138.5" r="4.7"/>
</g>
<g fill="none" stroke="#800000" stroke-width=".23">
<path d="M80.9 88v2.4M80.9 89.2h2.3M226.7 116.4v1M271.4 117.4h.9M162.3 129.1h.9M271.4 131.5h.9M24.5 142.3v.9M49.4 157.3h.9M49.4 152.6h.9M49.4 159.6h.9M71.5 154.9h.9M71.5 157.3h.9"/>
<path d="M71.5 152.6h.9M72.4 154.2l1.4 .7-1.4 .7zM162.3 140.9h.9M226.7 150.2h.9M256.1 152.6h2.3M257.3 150.2v2.4M23.8 167.6h1.4l-.7 1.4zM24.5 166.7v.9M49.4 166.7h.9M49.4 173.7h.9M49.4 162h.9M49.4 169h.9"/>
<path d="M49.4 178.4h.9M49.4 176.1h.9M49.4 164.3h.9M49.4 171.4h.9M71.5 166.7h.9M71.5 173.7h.9M71.5 162h.9M71.5 169h.9M71.5 178.4h.9M72.4 166l1.4 .7-1.4 .7zM72.4 173l1.4 .7-1.4 .7zM49.4 180.8h.9"/>
<path d="M71.5 180.8h.9"/>
</g>
<g fill="none" stroke="#000080" stroke-width=".23">
<path d="M226.7 117.4v2.3M238.5 117.4h-40v16.4M245.5 117.4h25.9v2.3M250.2 117.4v2.3M257.3 117.4v2.3M264.3 117.4v2.3M163.2 129.1h18.8v4.7M182 138.5v2.4h-7M210.2 138.5h7.1v2.4M226.7 131.5h11.8M245.5 131.5h25.9M24.5 154.9h25.8"/>
<path d="M33.9 154.9v2.4M71.5 157.3v2.3M217.3 147.9v2.3M226.7 145.5v4.7h-16.5M245.5 140.9h23.5M245.5 150.2h23.5M33.9 164.3v2.4h-9.4M71.5 162v2.3M71.5 169v2.4M71.5 173.7v2.4"/>
</g>
<g fill="#00f" stroke="#00f" stroke-width=".23">
<path d="M185.5 135h3.8l-1.9 1.9z"/>
<path d="M191.2 134.3h.5v.4z"/>
<path d="M191.2 135.4h.5v.5z"/>
<path d="M193.8 138.3l.7-.7v.7z"/>
<path d="M225.8 141.1l.9 1.6-1.9-.7z"/>
<path d="M224.3 126.8l2.4-2.4 2.3 2.4z"/>
<path d="M185.5 137.1h3.8v.2h-3.8z" fill-rule="evenodd"/>
<path d="M192.8 134.5h.3v3.3h-.3z" fill-rule="evenodd"/>
<path d="M222.7 135.4h.5v6.2h-.5z" fill-rule="evenodd"/>
<path d="M224.3 124.2h4.7v.2h-4.7z" fill-rule="evenodd"/>
</g>
<g font-size="4.2" fill="#000080">
<text x="257.3" y="99.8">IC1</text>
<text x="205.6" y="177.4">SAJ-6000G-S7R5G3-DB1</text>
</g>
<g font-size="2.5" fill="#000080">
<text x="55" y="60.4">1</text>
<text x="45.6" y="74.4">IC1</text>
<text x="55" y="88.6">6</text>
<text x="219.6" y="184.8">http://liheming.jimdo.com</text>
<text x="264.3" y="184.8">V1.0</text>
<text x="264.3" y="189.6">1/2</text>
</g>
<g font-size="2.1">
<text x="46.1" y="22.9">1</text>
<text x="113.6" y="22.9">2</text>
<text x="181.1" y="22.9">3</text>
<text x="248.6" y="22.9">4</text>
<text x="14.3" y="42.8">D</text>
<text x="225.1" y="47.2" transform="rotate(-90 225.1 47.2)">8</text>
<text x="227.5" y="47.2" transform="rotate(-90 227.5 47.2)">7</text>
<text x="229.8" y="47.2" transform="rotate(-90 229.8 47.2)">6</text>
<text x="232.2" y="47.2" transform="rotate(-90 232.2 47.2)">5</text>
<text x="280.1" y="42.8">D</text>
<text x="225.1" y="52.5" transform="rotate(-90 225.1 52.5)">1</text>
<text x="227.5" y="52.5" transform="rotate(-90 227.5 52.5)">2</text>
<text x="229.8" y="52.5" transform="rotate(-90 229.8 52.5)">3</text>
<text x="232.2" y="52.5" transform="rotate(-90 232.2 52.5)">4</text>
<text x="14.3" y="87.5">C</text>
<text x="280.1" y="87.5">C</text>
<text x="225.1" y="94.1" transform="rotate(-90 225.1 94.1)">8</text>
<text x="227.5" y="94.1" transform="rotate(-90 227.5 94.1)">7</text>
<text x="229.8" y="94.1" transform="rotate(-90 229.8 94.1)">6</text>
<text x="232.2" y="94.1" transform="rotate(-90 232.2 94.1)">5</text>
<text x="225.1" y="99.5" transform="rotate(-90 225.1 99.5)">1</text>
<text x="227.5" y="99.5" transform="rotate(-90 227.5 99.5)">2</text>
<text x="229.8" y="99.5" transform="rotate(-90 229.8 99.5)">3</text>
<text x="232.2" y="99.5" transform="rotate(-90 232.2 99.5)">4</text>
<text x="24.5" y="113.3">2</text>
<text x="24.5" y="115.6">1</text>
<text x="14.3" y="132.1">B</text>
<text x="280.1" y="132.1">B</text>
<text x="56.5" y="153.2">1</text>
<text x="56.5" y="155.5">3</text>
<text x="64.4" y="153.2">2</text>
<text x="64.4" y="155.5">4</text>
<text x="56.5" y="157.9">5</text>
<text x="56.5" y="160.3">7</text>
<text x="64.4" y="157.9">6</text>
<text x="64.4" y="160.3">8</text>
<text x="56.5" y="162.6">9</text>
<text x="56.5" y="164.9">11</text>
<text x="56.5" y="167.3">13</text>
<text x="63.2" y="162.6">10</text>
<text x="63.2" y="164.9">12</text>
<text x="63.2" y="167.3">14</text>
<text x="56.5" y="169.6">15</text>
<text x="56.5" y="172">17</text>
<text x="63.2" y="169.6">16</text>
<text x="63.2" y="172">18</text>
<text x="14.3" y="176.7">A</text>
<text x="56.5" y="174.3">19</text>
<text x="56.5" y="176.7">21</text>
<text x="56.5" y="179">23</text>
<text x="63.2" y="174.3">20</text>
<text x="63.2" y="176.7">22</text>
<text x="63.2" y="179">24</text>
<text x="197.3" y="175.5">Title</text>
<text x="280.1" y="176.7">A</text>
<text x="56.5" y="181.4">25</text>
<text x="63.2" y="181.4">26</text>
<text x="197.3" y="182.6">Size</text>
<text x="209" y="182.6">Number</text>
<text x="256.1" y="182.6">Revision</text>
<text x="197.3" y="189.6">Date:</text>
<text x="197.3" y="192">File:</text>
<text x="198.5" y="186.1">A4</text>
<text x="207.9" y="189.6">7-Jan-2012</text>
<text x="207.9" y="192">D:\变频器\tu20111110\国产变频器图纸.ddb</text>
<text x="244.3" y="189.6">Sheet</text>
<text x="244.3" y="192">Drawn By:</text>
<text x="250.9" y="189.6">of</text>
<text x="46.1" y="196.6">1</text>
<text x="113.6" y="196.6">2</text>
<text x="181.1" y="196.6">3</text>
<text x="248.6" y="196.6">4</text>
</g>
<g font-size="2.1" fill="#800000">
<text x="20.5" y="28.7">P</text>
<text x="102.5" y="25.2">VU+</text>
<text x="147.2" y="28.7">E1</text>
<text x="194.7" y="33.5">1</text>
<text x="243.7" y="33.5">3</text>
<text x="147.2" y="40.5">VU-</text>
<text x="194.7" y="40.5">2</text>
<text x="102.5" y="44">VV+</text>
<text x="147.2" y="47.5">E3</text>
<text x="166.5" y="52.2">6</text>
<text x="147.2" y="59.3">VV-</text>
<text x="166.5" y="59.3">5</text>
<text x="102.3" y="62.8">VW+</text>
<text x="147.2" y="66.3">E5</text>
<text x="269.5" y="66.3">4</text>
<text x="62.6" y="80.4">+5V</text>
<text x="103.2" y="81.5">V+</text>
<text x="147.2" y="78.1">VW-</text>
<text x="147.2" y="85.1">E2,4,6</text>
<text x="147.2" y="96.9">V-</text>
<text x="121.3" y="103.9">+15V</text>
<text x="39" y="108.6">+24V</text>
<text x="224.6" y="114.5">+24V</text>
<text x="274.2" y="118">P</text>
<text x="39" y="120.3">24G</text>
<text x="47.8" y="125">+24V</text>
<text x="121.3" y="127.4">-15V</text>
<text x="156.9" y="129.7">+5V</text>
<text x="48.7" y="136.8">24G</text>
<text x="274.2" y="132.1">P1</text>
<text x="22.8" y="140.3">+5V</text>
<text x="149.6" y="139.1">+5V</text>
<text x="157.6" y="141.5">RY</text>
<text x="43" y="153.2">+24V</text>
<text x="74.3" y="153.2">24G</text>
<text x="149.6" y="155.5">Us</text>
<text x="229.5" y="150.9">24G</text>
<text x="44.7" y="157.9">RY</text>
<text x="44.7" y="160.3">G6'</text>
<text x="74.3" y="157.9">+5V</text>
<text x="44.7" y="162.6">G5'</text>
<text x="44.7" y="164.9">G4'</text>
<text x="44.7" y="167.3">G3'</text>
<text x="74.3" y="162.6">+15V</text>
<text x="44.7" y="169.6">G2'</text>
<text x="44.7" y="172">G1'</text>
<text x="74.3" y="169.6">-15V</text>
<text x="44.7" y="176.7">G7'</text>
<text x="45.4" y="179">Iw</text>
<text x="46.1" y="174.3">A</text>
<text x="74.3" y="179">B</text>
<text x="45.9" y="181.4">Iu</text>
<text x="74.3" y="181.4">Us</text>
</g>
<g font-size="2.1" fill="#000080">
<text x="85.6" y="27.5">TF1</text>
<text x="94.7" y="25.2">D3</text>
<text x="118.5" y="26.9">R11</text>
<text x="31.5" y="31.5">R9</text>
<text x="31.5" y="35.3">100K</text>
<text x="43.3" y="31.5">R8</text>
<text x="43.3" y="35.3">100K</text>
<text x="74.6" y="32.3">R10</text>
<text x="74.6" y="34.6">100K</text>
<text x="94.7" y="32.3">DIODE</text>
<text x="118.5" y="30.6">4.7K</text>
<text x="120.6" y="32.3">C87</text>
<text x="134.8" y="32">ZD1</text>
<text x="134.8" y="34.4">6.8V</text>
<text x="146.7" y="32">C7</text>
<text x="146.7" y="34.4">100u/16V</text>
<text x="231.4" y="31.5">R4</text>
<text x="231.4" y="35.3">100R</text>
<text x="31.5" y="38.6">R6</text>
<text x="43.3" y="38.6">R5</text>
<text x="66.8" y="39">C3</text>
<text x="66.8" y="41.4">103</text>
<text x="95" y="39">470u/35V</text>
<text x="97.4" y="36.7">C4</text>
<text x="113.8" y="36.7">C5</text>
<text x="113.8" y="39">CAP</text>
<text x="120.6" y="39.3">220u/25V</text>
<text x="200.8" y="36.7">C1</text>
<text x="200.8" y="39">CAP</text>
<text x="217.3" y="41.4">C2</text>
<text x="31.5" y="42.3">100K</text>
<text x="33.4" y="46.1">LED1</text>
<text x="43.3" y="42.3">100K</text>
<text x="74.6" y="44">R66</text>
<text x="74.6" y="46.3">100K</text>
<text x="94.7" y="44">D7</text>
<text x="118.5" y="45.6">R17</text>
<text x="217.3" y="43.8">CAP</text>
<text x="233.8" y="46.3">U1</text>
<text x="243.8" y="46.3">R1</text>
<text x="94.7" y="51.1">DIODE</text>
<text x="118.5" y="49.4">4.7K</text>
<text x="120.6" y="51.1">C89</text>
<text x="134.8" y="50.8">ZD2</text>
<text x="134.8" y="53.2">6.8V</text>
<text x="146.7" y="50.8">C21</text>
<text x="146.7" y="53.2">100u/16V</text>
<text x="172.6" y="53.2">C8</text>
<text x="233.8" y="48.7">UC3843</text>
<text x="243.8" y="48.7">10K</text>
<text x="245.3" y="53.4">C3</text>
<text x="43.3" y="57.8">C13</text>
<text x="76.2" y="55.5">D2</text>
<text x="76.2" y="57.8">DIODE</text>
<text x="95" y="57.8">470u/35V</text>
<text x="97.4" y="55.5">C15</text>
<text x="113.8" y="55.5">C18</text>
<text x="113.8" y="57.8">CAP</text>
<text x="120.6" y="58.1">220u/25V</text>
<text x="172.6" y="55.5">CAP</text>
<text x="175" y="57.3">R11</text>
<text x="188.8" y="56.4">U3</text>
<text x="207.7" y="57.8">ZD1</text>
<text x="219.4" y="58.1">C5</text>
<text x="43.3" y="60.2">100u/35V</text>
<text x="94.7" y="62.8">D8</text>
<text x="118.5" y="64.4">R16</text>
<text x="175" y="61.1">330R</text>
<text x="219.4" y="65.1">CAP</text>
<text x="236.1" y="60.2">C7</text>
<text x="236.1" y="62.5">CAP</text>
<text x="245.3" y="60.5">CAP</text>
<text x="245.5" y="64.4">R7</text>
<text x="257.3" y="64.4">R3</text>
<text x="43.3" y="67.2">C11</text>
<text x="43.3" y="69.6">104</text>
<text x="77.4" y="67.2">Q1</text>
<text x="77.4" y="69.6">K2225</text>
<text x="94.7" y="69.8">DIODE</text>
<text x="118.5" y="68.2">4.7K</text>
<text x="120.6" y="69.8">C88</text>
<text x="134.8" y="69.6">ZD3</text>
<text x="134.8" y="71.9">6.8V</text>
<text x="146.7" y="69.6">C22</text>
<text x="146.7" y="71.9">100u/16V</text>
<text x="188.8" y="66.7">P181</text>
<text x="217.3" y="66.7">R5</text>
<text x="217.3" y="70.5">5.1K</text>
<text x="236.1" y="69.6">C6</text>
<text x="236.1" y="71.9">CAP</text>
<text x="245.5" y="68.2">510R</text>
<text x="257.3" y="68.2">330R</text>
<text x="257.3" y="71.9">C4</text>
<text x="74.6" y="76.9">R7</text>
<text x="95" y="76.6">470u/35V</text>
<text x="97.4" y="74.3">C16</text>
<text x="113.8" y="74.3">C17</text>
<text x="113.8" y="76.6">CAP</text>
<text x="120.6" y="76.9">220u/25V</text>
<text x="200.8" y="73.8">R6</text>
<text x="200.8" y="77.6">30K</text>
<text x="257.3" y="74.3">CAP</text>
<text x="74.6" y="79.2">1R</text>
<text x="94.7" y="81.5">D9</text>
<text x="118.5" y="83.2">R18</text>
<text x="199.2" y="79.2">R2</text>
<text x="199.2" y="81.5">1K</text>
<text x="226.7" y="80.9">R10</text>
<text x="94.7" y="88.6">DIODE</text>
<text x="118.5" y="87">4.7K</text>
<text x="120.6" y="88.6">C90</text>
<text x="134.8" y="88.4">ZD4</text>
<text x="146.7" y="88.4">C32</text>
<text x="208.6" y="88.6">R9</text>
<text x="217.3" y="88.4">C9</text>
<text x="226.7" y="84.6">2K</text>
<text x="95" y="95.4">470u/35V</text>
<text x="97.4" y="93.1">C29</text>
<text x="113.8" y="93.1">C35,36,45</text>
<text x="113.8" y="95.4">CAP</text>
<text x="120.6" y="95.7">220u/25V</text>
<text x="134.8" y="90.7">6.8V</text>
<text x="146.7" y="90.7">100u/16V</text>
<text x="208.6" y="90.9">2K</text>
<text x="215.6" y="95.7">R8</text>
<text x="217.3" y="90.7">CAP</text>
<text x="233.8" y="93.3">U2</text>
<text x="233.8" y="95.7">TL431</text>
<text x="73.6" y="98">D6</text>
<text x="94.7" y="100.3">D4</text>
<text x="215.6" y="98">1K</text>
<text x="73.6" y="105.1">DIODE</text>
<text x="94.7" y="107.4">DIODE</text>
<text x="106.8" y="107.2">C26</text>
<text x="22.1" y="109.7">FAN1</text>
<text x="38.6" y="111.9">D60</text>
<text x="106.8" y="109.5">470u/35V</text>
<text x="120.9" y="109.5">C23</text>
<text x="120.9" y="111.9">CAP</text>
<text x="38.6" y="114.2">DIODE</text>
<text x="71.3" y="121.5">D11,14,15</text>
<text x="94.7" y="123.9">D10</text>
<text x="106.8" y="121.3">C27</text>
<text x="106.8" y="123.6">470u/35V</text>
<text x="120.9" y="121.3">C24</text>
<text x="120.9" y="123.6">CAP</text>
<text x="219.6" y="125.9">D1</text>
<text x="238" y="125.9">LK1</text>
<text x="251" y="123.9">R1</text>
<text x="258" y="123.9">R2</text>
<text x="265" y="123.9">R71</text>
<text x="272.1" y="123.9">R72</text>
<text x="57.4" y="130.7">C34</text>
<text x="71.3" y="128.5">DIODE</text>
<text x="71.5" y="130.7">C28</text>
<text x="94.7" y="130.9">DIODE</text>
<text x="188.8" y="131.6">U10</text>
<text x="217.3" y="128.3">DIODE</text>
<text x="251" y="126.2">560R</text>
<text x="258" y="126.2">560R</text>
<text x="265" y="126.2">560R</text>
<text x="272.1" y="126.2">560R</text>
<text x="57.4" y="133">470u/35V</text>
<text x="71.5" y="133">470u/35V</text>
<text x="94.7" y="135.6">D5,13</text>
<text x="125.6" y="137">L1</text>
<text x="175.7" y="133.2">R13</text>
<text x="175.7" y="135.6">4.7K</text>
<text x="200.8" y="137.3">R14</text>
<text x="247.9" y="137.7">C?</text>
<text x="259.6" y="137.7">C?</text>
<text x="271.4" y="137.7">C?</text>
<text x="94.7" y="142.6">DIODE</text>
<text x="106.8" y="142.4">C12</text>
<text x="120.9" y="142.4">C14</text>
<text x="135" y="142.4">C10</text>
<text x="149.1" y="142.4">C9,77</text>
<text x="165.5" y="139.5">R12</text>
<text x="165.5" y="143.4">330R</text>
<text x="188.8" y="141.9">P181</text>
<text x="200.8" y="141">5.1K</text>
<text x="210.9" y="142.6">R15</text>
<text x="229" y="142.6">C2655</text>
<text x="231.4" y="140.3">Q?</text>
<text x="245.5" y="140.1">820u/400V</text>
<text x="257.3" y="140.1">820u/400V</text>
<text x="269.1" y="140.1">820u/400V</text>
<text x="21.7" y="147.9" transform="rotate(-90 21.7 147.9)">Rt</text>
<text x="26.8" y="147.1">TH</text>
<text x="55" y="149.7">CN7</text>
<text x="106.8" y="144.7">470u/16V</text>
<text x="120.9" y="144.7">CAP</text>
<text x="135" y="144.7">470u/16V</text>
<text x="149.1" y="144.7">CAP</text>
<text x="210.9" y="145">10K</text>
<text x="219.6" y="144.7">C8</text>
<text x="219.6" y="147.1">CAP</text>
<text x="245.5" y="149.5">820u/400V</text>
<text x="247.9" y="147.1">C?</text>
<text x="257.3" y="149.5">820u/400V</text>
<text x="259.6" y="147.1">C?</text>
<text x="269.1" y="149.5">820u/400V</text>
<text x="271.4" y="147.1">C?</text>
<text x="94.7" y="152">D12</text>
<text x="106.8" y="153.7">R24</text>
<text x="127.9" y="153.7">R55</text>
<text x="25.1" y="159.1">R153</text>
<text x="25.1" y="161.4">2K</text>
<text x="36.2" y="161.2">C141</text>
<text x="94.7" y="159.1">DIODE</text>
<text x="106.8" y="157.4">20R</text>
<text x="116.8" y="159.1">R22</text>
<text x="116.8" y="161.4">10K</text>
<text x="127.9" y="157.4">330R</text>
<text x="127.9" y="161.2">C33</text>
<text x="138" y="159.1">R54</text>
<text x="138" y="161.4">4.7K</text>
<text x="149.1" y="161.2">C100</text>
<text x="36.2" y="163.5">CAP</text>
<text x="127.9" y="163.5">CAP</text>
<text x="149.1" y="163.5">CAP</text>
<text x="264.3" y="192">李和明</text>
</g>
</svg>
